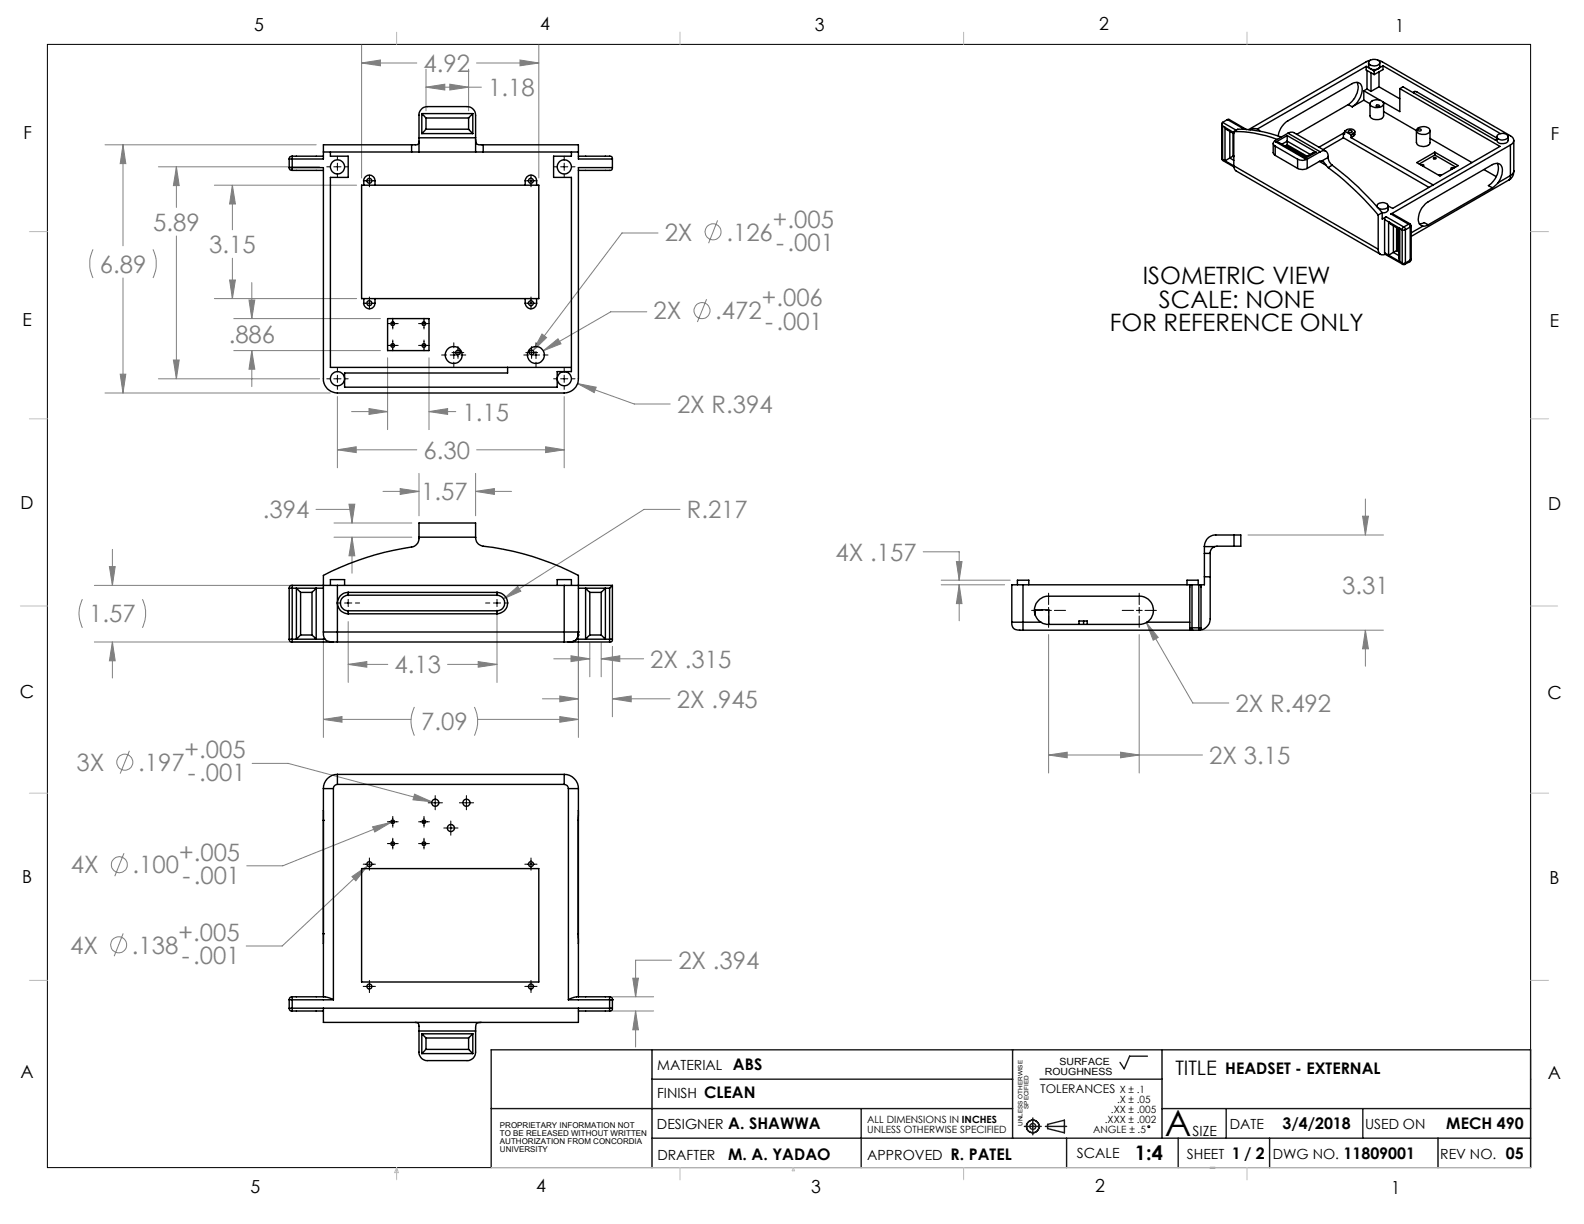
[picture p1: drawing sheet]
<svg xmlns="http://www.w3.org/2000/svg" width="279mm" height="216mm" viewBox="0 0 279 216" stroke-linecap="round" stroke-linejoin="round" font-family="sans-serif">
<g fill="none" stroke="#808080" stroke-width=".18">
<path d="M63.8 11.1l3.3-.5v1zM63.8 7.9v23.5M63.8 11.1h9.7M75.1 15.4l3.4-.5v1zM75.1 12.2v7.3M75.1 15.4h9.8M79.3 14.9l3.4 .5-3.4 .5zM82.7 12.2v7.3M84.1 11.1h10.9M91.7 10.6l3.3 .5-3.3 .5zM95 7.9v23.5M18.5 25.5h37.3"/>
<path d="M21.7 25.5l.5 3.4h-1zM21.7 25.5v17.9M27.9 29.4h28.5M31.1 29.4l.5 3.3h-1zM31.1 29.4v7.2M37.8 32.7h25.1M41 32.7l.5 3.3h-1zM41 32.7v7.8M126.6 38.9l-1.6 4M16.4 44a5.9 5.9 0 0 0 0 5M21.7 49v20.3M27 44a5.9 5.9 0 0 1 0 5"/>
<path d="M31.1 41.6v25.2M37.8 52.7h25.1M40.5 49.4h1l-.5 3.3zM41 45.5v7.2M41.2 56.2h25.9M43.9 52.9h1l-.5 3.3zM44.4 49.8v6.4M95.6 58.9l.8 .6-2.4 2.4zM114.1 55h-6.4l-11.9 6.9M116.1 41.1h-6.4l-15.7 20.8M124.6 52.8l-1.6 4M18.5 69.3h39.7"/>
<path d="M21.2 66h1l-.5 3.3zM27.9 66.8h28.5M30.6 63.5h1l-.5 3.3zM41.2 61.8h25.9M44.4 61.8l.5 3.3h-1zM44.4 61.8v6.4M59.5 79.3l3.3-.5v1zM59.5 70v12.5M59.5 79.3h14M62 72.6h6.4M65.1 72.1l3.3 .5-3.3 .5zM68.4 63.1v12.7"/>
<path d="M75.7 72.6l3.3-.5v1zM75.7 63.1v12.7M75.7 72.6h4.7M84.1 79.3h15.4M95.8 61.9l2.6-2.1 .6 .8zM96.2 78.8l3.3 .5-3.3 .5zM99.5 70v12.5M101.9 67.7l10 3.6h6.3M101.9 67.7l3.3 .6-.4 1zM19.3 99.9h1l-.5 3.4zM19.8 96.9v6.4M55.7 89.9h6.4v2.4"/>
<path d="M58.9 92.3h13.7M58.9 94.8h13.7M61.6 88.9h1l-.5 3.4zM62.1 94.8l.5 3.2h-1zM62.1 94.8v6.3M67.6 86.7h6.3M70.6 86.2l3.3 .5-3.3 .5zM73.9 83.5v7.5M83.9 83.5v7.5M83.9 86.7h6.3M83.9 86.7l3.3-.5v1zM119.9 89.9h-6.3l-24.8 15.7"/>
<path d="M162.8 97.3h6.4v5M168.7 99.1h1l-.5 3.2zM220.1 94.4h23.9M240.3 91.1h1.1l-.6 3.3zM240.8 88v6.4M14.5 105.7a5.6 5.6 0 0 0 0 5M16.7 103.3h39.1M16.7 113.2h41.5M19.8 113.2l.5 3.4h-1zM19.8 113.2v6.4M25.1 105.7a5.9 5.9 0 0 1 0 5M57 112.7v17.4"/>
<path d="M61.4 117.2l3.3-.5v1zM61.4 109.6v10.8M61.4 117.2h7M79 117.2h8.7M84.3 116.7l3.4 .5-3.4 .5zM87.7 107.6v12.8M88.8 105.6l2.5-2.2 .6 .9zM97.7 116.2h6.3M100.7 115.7l3.3 .5-3.3 .5zM102 112.7v17.4M104 113.3v6.1M106 116.2l3.3-.5v1z"/>
<path d="M106 113.3v6.1M106 116.2h7.5M108 114v12.4M166 102.3h12.2M166 103.2h11.2M169.2 103.2l.5 3.3h-1zM169.2 103.2v6.3M185 111.9v24.4M200.9 111.9v24.4M202.2 109.8l2.1 2.6-.9 .5zM202.2 109.8l8.2 14.2h6.3M211.5 111.2h32.5"/>
<path d="M240.8 111.2v6.3M240.8 111.2l.6 3.2h-1.1zM22.8 132.4l-1.6 4.1M44.5 134.7h6.3l25.4 6.7M57 126.9l3.3-.5v1zM57 126.9h15.5M73.1 124.7a5.6 5.6 0 0 0 0 5.1M83.7 124.7a5.9 5.9 0 0 1 0 5.1M84.2 126.9h17.8M95.7 123.3h6.3M98.7 126.4l3.3 .5-3.3 .5zM98.7 122.8l3.3 .5-3.3 .5z"/>
<path d="M108 123.3l3.3-.5v1zM108 123.3h10.2M185 133.2l3.2-.5v1zM185 133.2h27.1M197.7 132.7l3.2 .5-3.2 .5zM21.9 150.5l-1.7 4.1M62.1 154.6l2.7-1.9-2 2.7zM64.8 152.7l-15 14.2h-6.4M65.7 145.8l3.3-.7-2.9 1.7zM69 145.1l-19.1 7.6h-6.4M73.1 140.1l3.1 1.3-3.4-.3zM21.7 164.6l-1.6 4.1"/>
<path d="M108.1 175.8h7.2M108.1 178.3h7.2M111.6 172.5h1l-.5 3.3zM112.1 178.3v6.4M112.1 178.3l.5 3.3h-1zM118.5 169.4h-6.4v6.4"/>
<circle cx="123.8" cy="54.8" r="1.41"/>
<circle cx="125.8" cy="40.9" r="1.4"/>
<circle cx="22" cy="134.5" r="1.41"/>
<circle cx="21.1" cy="152.5" r="1.41"/>
<circle cx="20.9" cy="166.7" r="1.4"/>
</g>
<g fill="none" stroke="#000" stroke-width=".18">
<path d="M8.4 7.8h261.6v198.2h-261.6zM57.6 29.4h.6M58.9 29.4h1.2M59.5 27.6v.6M59.5 28.8v1.3M59.5 30.7v.6M60.8 29.4h.6M64.1 31.9h2.1M65.2 30.8v2.1M92.6 31.9h2.1M93.7 30.8v2.1M97.6 29.4h.6"/>
<path d="M98.9 29.4h1.3M99.5 27.6v.6M99.5 28.8v1.3M99.5 30.7v.6M100.8 29.4h.6M64.1 53.5h2.1M65.2 52.4v2.1M68.3 57.1h1.9M69.3 56.1v1.9M69.3 60v1.9M73.8 57.1h1.9M74.8 56.1v1.9"/>
<path d="M74.8 60v1.9M92.6 53.5h2.1M93.7 52.4v2.1M57.6 66.8h.6M58.9 66.8h1.2M59.5 64.9v.6M59.5 66.2v1.3M59.5 68.1v.6M60.8 66.8h.6M68.3 60.9h1.9M73.8 60.9h1.9M77.9 62.6h.9"/>
<path d="M79.4 62.6h1.3M79.7 62.2h2.1M80 60.5v.8M80 62v1.3M80 63.9v.9M80.8 61.1v2.1M81.3 62.6h.9M92.4 62.6h.9M92.7 62.2h2.1M93.8 61.1v2.1M93.9 62.6h1.3M94.5 60.5v.8"/>
<path d="M94.5 62v1.3M94.5 63.9v.9M95.8 62.6h.9M97.6 66.8h.6M98.9 66.8h1.3M99.5 64.9v.6M99.5 66.2v1.3M99.5 68.1v.6M100.8 66.8h.6M59.4 106.4h.7M60.8 106.4h1.3M61.4 104.4v.7"/>
<path d="M61.4 105.7v1.3M61.4 107.6v.8M62.7 106.4h.7M85.7 106.4h.7M87 106.4h1.3M87.7 104.4v.7M87.7 105.7v1.3M87.7 107.6v.8M88.9 106.4h.8M182 107.7h1.9M184.4 107.7h1.1M185 104.6v2"/>
<path d="M185 107.1v1.1M185 108.7v2M186 107.7h2M197.9 107.7h2.1M200.4 107.7h1.1M200.9 104.6v2M200.9 107.1v1.1M200.9 108.7v2M202 107.7h2M64.1 152.4h2.1M65.2 151.3v2.2M68.3 148.8h1.9"/>
<path d="M68.3 145h1.9M69.3 144v1.9M69.3 147.8v2M73.8 148.8h1.9M73.8 145h1.9M74.8 144v1.9M74.8 147.8v2M75.5 141.6h2.5M76.8 140.3v2.5M78.3 146h2.5M79.5 144.8v2.5M81 141.6h2.5"/>
<path d="M82.3 140.3v2.5M92.6 152.4h2.1M93.7 151.3v2.2M64.1 174h2.1M65.2 172.9v2.2M92.6 174h2.1M93.7 172.9v2.2"/>
<circle cx="202.6" cy="198.7" r=".17"/>
</g>
<g fill="none" stroke="#191924" stroke-width=".25">
<path d="M86.6 195.5h92M115 185.2v20.8M115 190.4h63.6M151.9 195.5v10.5M178.6 185.2v15.6M180.7 198.7h3M182.2 197.2v3M183.4 190.4h21.6M184.4 198.7h3.7M184.8 198.3l2.9-.7v2.2l-2.9-.7zM202.4 186.3h-3.2l-.9 2.2-.7-1.1M205 185.2v15.6"/>
<path d="M205 195.5h65M216.3 195.5v5.3M240.4 195.5v5.3M86.6 206v-20.8h183.4v20.8M115 200.8h155M188.1 200.8v5.2M207.8 200.8v5.2M213.4 206h.9M223.9 200.8v5.2M253.6 200.8v5.2"/>
<circle cx="182.2" cy="198.7" r="1.11"/>
<circle cx="182.2" cy="198.7" r=".51"/>
</g>
<g fill="none" stroke="#c0c0c0" stroke-width=".18">
<path d="M70 5.7v2.1M119.9 5.7v2.1M170 5.7v2.1M220 5.7v2.1M5.2 40.9h3.2M270 40.9h3.2M5.2 73.9h3.2M270 73.9h3.2M3.6 106.9h4.8M270 106.9h4.7M5.2 139.9h3.2M270 139.9h3.2"/>
<path d="M5.2 172.9h3.2M270 172.9h3.2M70 206v2.1M70 206l.3 .8h-.7zM86.6 206h183.4M119.9 206v2.1M139.9 206l.3 .5h-.5zM170 206v2.1M220 206v2.1"/>
</g>
<path d="M19.3 99.9h1l-.5 3.4zM19.8 113.2l.5 3.4h-1zM57 126.9l3.3-.5v1zM98.7 126.4l3.3 .5-3.3 .5zM61.4 117.2l3.3-.5v1zM84.3 116.7l3.4 .5-3.4 .5zM88.8 105.6l3.1-1.3-.6-.9zM70.6 86.2l3.3 .5-3.3 .5zM83.9 86.7l3.3-.5v1zM61.6 88.9h1l-.5 3.4zM62.1 94.8l.5 3.2h-1zM98.7 122.8l3.3 .5-3.3 .5zM108 123.3l3.3-.5v1zM100.7 115.7l3.3 .5-3.3 .5zM106 116.2l3.3-.5v1zM21.7 25.5l.5 3.4h-1zM21.2 66h1l-.5 3.3zM41 32.7l.5 3.3h-1zM40.5 49.4h1l-.5 3.3zM63.8 11.1l3.3-.5v1zM91.7 10.6l3.3 .5-3.3 .5zM43.9 52.9h1l-.5 3.3zM44.4 61.8l.5 3.3h-1zM65.1 72.1l3.3 .5-3.3 .5zM75.7 72.6l3.3-.5v1zM59.5 79.3l3.3-.5v1zM96.2 78.8l3.3 .5-3.3 .5zM31.1 29.4l.5 3.3h-1zM30.6 63.5h1l-.5 3.3zM95.8 61.9l3.2-1.3-.6-.8zM95.6 58.9l-1.6 3 2.4-2.4zM101.9 67.7l2.9 1.6 .4-1zM75.1 15.4l3.4-.5v1zM79.3 14.9l3.4 .5-3.4 .5zM73.1 140.1l-.3 1 3.4 .3zM65.7 145.8l.4 1 2.9-1.7zM62.1 154.6l.7 .8 2-2.7zM111.6 172.5h1l-.5 3.3zM112.1 178.3l.5 3.3h-1zM240.3 91.1h1.1l-.6 3.3zM240.8 111.2l.6 3.2h-1.1zM185 133.2l3.2-.5v1zM197.7 132.7l3.2 .5-3.2 .5zM202.2 109.8l1.2 3.1 .9-.5zM168.7 99.1h1l-.5 3.2zM169.2 103.2l.5 3.3h-1z" fill="#808080"/>
<g fill="none" stroke="#000" stroke-width=".25">
<path d="M237.8 18.5l-9.1 5.2M237.8 18.5l.7 .3M238.5 18.8a3.4 3.4 0 0 0 1.6-3.8 1.08 1.08 0 0 0-1.6-.3l-11.3 6.6a3.7 3.7 0 0 0-1.7 2.7M239.4 14.5a3.4 3.4 0 0 1-1.4 3.8l-.2 .2M240.6 17.7l1.1 .6v2.1a1.43 1.43 0 0 0 2.2 .3l.2-.3v-2.1M240.6 17.7l-2.1 1.1M240.6 16v1.7M240.6 16l2.8 1.7M241 11.7l-19.2 11.1M241 11.7l.7 .4M241 11.7v.6l1.4 .9M241.1 15.7l-.5 .3"/>
<path d="M241.1 15.7l.7 .4M241.1 12.5v3.2M241.4 11v.8l.3 .3M241.6 10.7a1.3 1.3 0 0 1 1.8 .3 1.11 1.11 0 0 1-1.9 .4l-.1-.4zM241.7 12.1a1.5 1.5 0 0 0 1.4 0M241.7 12.1l.7 .4M241.7 10.6l-.5 .2-21 12.1M241.8 12.8v3.3M241.9 17.9a1.5 1.5 0 0 1 2.2 .3 1.36 1.36 0 0 1-2.1 .6l-.3-.4zM242.4 12.5v.7M242.7 18.6a.31 .31 0 0 1 .4-.1 .31 .31 0 0 1 .2 .3 .32 .32 0 0 1-.3 .1 .32 .32 0 0 1-.3-.3zM243 10.6l.6 .2 22.8 13.2a.85 .85 0 0 1 .6 .8 .85 .85 0 0 1-.6 .8"/>
<path d="M243.1 12.1l-.7 .4M243.2 15.3l3.7 2.1M243.2 12.7v2.6M243.2 15.3l-1.4 .8M243.4 11v.8l-.3 .3M243.9 11.6l20.8 12M243.9 11.6l-.8 .5M243.9 11.6v.7l-1.5 .9M244.1 19.7l5.7 3.3v2.2a1.39 1.39 0 0 0 2.1 .4l.3-.3v-2.3M246.9 15.6l17.7 10.2-19 11-.7-.5M246.9 15.6l.6-.3 16.2 9.4 .3-.2M246.9 15.6v4.1l-3-1.7"/>
<path d="M249.3 16.3l.3-.2 .3 .1 14.1 8.1M249.5 16.4h.1M249.6 16.1l-.2 .3M51 28h.5M51 28v1.6M51 29.6h.1M51 29.6l.2 .4 .3 .1M51 29.6h.5M51.5 27.6v.4M51.5 29.6v.5M51.5 29.6h5.5v37.2a2.47 2.47 0 0 0 2.5 2.5h40a2.53 2.53 0 0 0 2.5-2.5v-37.2h6M51.5 27.6l-.3 .1-.2 .3"/>
<path d="M51.5 28v1.6M51.5 27.6h5.5M51.5 30.1h5.5M57 26.8h15.6M58.3 26.8v.8h3.1v3.7h-3.1v33.5h42.5M63.8 32.7h31.2v20h-31.2zM64.2 32.7a1.37 1.37 0 0 1 .6-1.8 1.02 1.02 0 0 1 1.3 1v.8M72.6 26.8h1.3M72.6 25.5h-15.6v2.5h-5.5M72.6 25.5v1.3M73.9 24.3v-4a1.51 1.51 0 0 1 1.5-1.5h7a1.51 1.51 0 0 1 1.5 1.5v4M73.9 24.3v2.5"/>
<path d="M73.9 24.9v.3a.59 .59 0 0 1-.8 .3h-.5M73.9 24.3h10M73.9 26.8h10M74.4 20l.7 .8M74.4 20h9M74.4 20v3.6M74.4 23.6h9M75.1 22.8l-.7 .8M75.1 20.8h7.6M75.1 20.8v2M75.1 22.8h7.6M82.7 22.8l.7 .8"/>
<path d="M82.7 20.8v2M83.4 20l-.7 .8M83.4 20v3.6M83.9 24.3v2.5M83.9 24.6a.87 .87 0 0 0 1.2 .9h.1M83.9 26.8h1.3M85.2 25.5h16.8v2.5h6M85.2 26.8h16.8M85.2 25.5v1.3M92.6 32.7a1.43 1.43 0 0 1 .7-1.8 1.02 1.02 0 0 1 1.4 1v.8M100.8 26.8v.8h-3.2v3.7h3.2v34.2h-2.5v2.8h-37.5v-2.5h28.7v-1M102 27.6h5.7l.2 .1 .1 .3"/>
<path d="M108 29.6l-.1 .3-.2 .2h-5.7M108 28v1.6M215.5 21.8v6.1M215.5 28l.2 .3M215.5 28l.2 .1M215.5 27.9v.1M215.7 21.6l-.2 .2 .2 .4M215.7 28.1v.2M215.7 22.2l.4 .3M215.7 22.2v5.9M215.7 28.1l.4 .3M215.7 21.6l2.4 1.4"/>
<path d="M215.7 28.3l2 1.2M216.1 22.5l.4 .4 1.1 .7M216.1 22.5v5.9M216.1 22.5l1.5 .9M216.1 28.4l1.5 .8M216.5 21.1h.3l3.1 1.8M216.5 21.1l-.8 .5M216.5 21.1l3 1.7M216.9 27.9l-.8 .5M216.9 23.2v4.7M216.9 27.9l.7 .4M217.5 27.6l-.6 .3"/>
<path d="M217.5 23.5v4.1M217.5 27.6h.1M217.6 23.2a20.8 20.8 0 0 1 7.7 1.4M217.6 29.2l.1 .5 .4 .5 25.4 14.7M217.6 23.2l.7-.4a23 23 0 0 1 7.7 1.4M217.6 27.4l-.1 .2M217.6 29.2l25.5 14.8M217.6 23.2v6M220.5 22.9a1.29 1.29 0 0 1 1.7 .2M224.6 25.3v1.6l.3 .5M224.9 25.8l4 2.3M224.9 25.8v1.6"/>
<path d="M224.9 27.4l4 2.3M225.1 25l.6 .2 4.5 2.6M225.1 25l5.1 3M227 23.9v1M227 25.5v.3M227 25.8l3.4 1.9M227 25.8l-.2 .1M227 23.9l-1.9 1.1M227 23.9l5.1 2.9M227 24.9v.6M227 24.9l4.1 2.3M227 25.5l3.5 2.1"/>
<path d="M227 24.9l-.9 .5M227 25.5l-.3 .3M227.2 23.5l-2.3 1.3a.52 .52 0 0 0-.3 .5 .52 .52 0 0 0 .3 .5M227.2 23.5l.4-.2 .6 .1 5.7 3.3M227.2 23.5l5.7 3.3M228.9 28.1a1.8 1.8 0 0 0 1.7 0M228.9 29.7a1.8 1.8 0 0 0 1.7 0M228.9 28.1v1.6M230.2 27.8v.2M230.6 28.1v1.6M232.1 26.8l-.4 .1-1.5 .9M232.1 26.8l-1.9 1.2"/>
<path d="M232.7 28.5l-2.1 1.2M232.7 28.5l1.2 .7M232.9 26.8a.89 .89 0 0 1 1.1-.1 .89 .89 0 0 1 .3 1.1M232.9 26.8l-2.3 1.3M233.2 28.4l-.5 .1M233.2 28.4l.3 .1 .4 .7M233.9 29.2l.4 .4M234.3 29.6a54.2 54.2 0 0 1 8.8 8.3M234.3 27.8a1.74 1.74 0 0 0 .7 1.3M234.3 27.8l-1.1 .6M235 29.1a50.6 50.6 0 0 1 8.8 8.4M235 29.1l-.7 .5"/>
<path d="M237 23.5l-4.3 2.5M237 23.5v.8M237 24.3l15.1 8.8M237 24.3l-3.6 2.1M237.2 23.1a1.35 1.35 0 0 1 1.7-.1v.4l-.2 .1M237.2 23.1v.5l-.2-.1M237.2 23.1l1.1 .7M237.9 23.1a.35 .35 0 0 1 .3-.1 .35 .35 0 0 1 .3 .3 .33 .33 0 0 1-.4 .1 .33 .33 0 0 1-.2-.3zM238.3 24.3l14.5 8.3M238.3 23.8v.5M238.7 24l-.4 .3M238.7 23.5l-.4 .3"/>
<path d="M238.7 23.5v.5M239 23.2v.5l-.3 .3M242.9 36.3v.1M242.9 36.3l-.1 .1M242.9 36.5a.6 .6 0 0 1 .7-.7 .82 .82 0 0 1 1.2 .7 1.4 1.4 0 0 1-1.7 .2M243.1 37.9v6.1M243.8 37.5l-.7 .4M243.8 37.5v1.1l.7-.4M244.2 38.7l.7 .4M244.2 38.7v5.9M244.5 38.2l-.2 .2-.1 .3M244.5 38.2l3.1 1.8"/>
<path d="M244.9 36.3v.7a.85 .85 0 0 1-1.1 .5M244.9 39.1l.5 .5 1.3 .8M244.9 39.1l2 1.2M244.9 39.1v5.9M245.4 37.7h.2l3.1 1.8M245.4 37.7l3.1 1.8M245.8 39.8v4.7M248.5 39.5l.2 .2v.3M248.5 39.5l-.9 .5M248.7 39.5l.2 .4M248.7 39.5h-.2M248.9 39.9v5.9"/>
<path d="M248.9 39.9l-.2 .1M249.9 28.7l3.2-1.9 4.1 2.4-3.2 1.8zM249.9 22.8a1.49 1.49 0 0 1 2.3 .2 1.16 1.16 0 0 1-1.7 .6 .62 .62 0 0 1-.6-.8zM250.1 22.9a.29 .29 0 0 1 .3-.2 .29 .29 0 0 1 .2 .4h-.4zM250.4 39.5l.8-.2 .7 .4M250.6 29.1a.23 .23 0 0 1 .3-.1 .23 .23 0 0 1 .2 .3h-.1M251 39.9l-2.1 1.2M251.9 39.7l-.9 .2M252.2 24.4l7.4 4.3M252.8 27.8a.23 .23 0 0 1 .3-.1 .23 .23 0 0 1 .2 .3h-.3zM253.1 27.3l-2.8 1.6M253.1 27.3l3.7 2.2"/>
<path d="M253.1 26.8v.5M253.8 30.9h.4M256.4 29.7v-.1a.23 .23 0 0 0-.3-.1 .23 .23 0 0 0-.1 .3h.1M261.8 29.9l2.1 1.3M263.2 33.1l-11.3 6.6M264 24.1v.7a1.18 1.18 0 0 0 2 0v-.7M264.1 28.8a3.3 3.3 0 0 1-1.6 3.9l.7 .4M264.2 32.2a2.87 2.87 0 0 0 .5-3.1l-.5-.3-1 .2-11.3 6.6a3.6 3.6 0 0 0-1.6 3.8l.7 .5M264.2 32.2l-1 .9M264.2 23.7a1.22 1.22 0 0 1 1.8 .4 1.16 1.16 0 0 1-2 0zM266.2 31.7l-17.3 10M266.4 31a.96 .96 0 0 0 .6-.9l-.2 .9-.6 .7"/>
<path d="M266.4 31v.5l-.2 .2M266.4 25.6l-21 12.1M266.4 25.6v5.4M266.4 31l-2.2 1.2M267 24.8v5.4M64.2 52.7a1.45 1.45 0 0 0 .4 1.6 .99 .99 0 0 0 1.5-.8v-.8M68.4 56.2h7.3v5.6h-7.3zM92.6 52.7a1.54 1.54 0 0 0 .5 1.6 .99 .99 0 0 0 1.6-.8v-.8M243.1 44a.82 .82 0 0 0 .3 .8 .82 .82 0 0 0 .9 0M244.2 44.6l.1 .2 3.1 1.8M244.2 44.6l.7 .4M244.9 45l2 1.1"/>
<path d="M245.8 44.5l-.9 .5M245.8 44.5l.9 .6M246.3 44.2l-.5 .3M246.3 40.1v4.1M246.3 44.2l.4 .2M246.5 44.1l-.2 .1M246.5 40.3v3.8M246.5 44.1l.2 .1M246.7 40.4v5.2l.2 .5M246.7 43l-.2 .1M246.7 42.3l-.2 .1M246.9 40.3l-.2 .1"/>
<path d="M246.9 40.3l.4 .2M246.9 46.1l.4 .3M246.9 40.3v5.8M247.3 46.4l.1 .2h.5M247.3 40.5h.6M247.3 46.4l.2 .1 .4-.1M247.3 40.5v5.9M247.6 40l-.2 .2-.1 .3M247.6 40l.2 .2 .1 .3M247.9 40.5v5.9M248.7 45.9v.2l-.9 .5 .1-.2M248.7 40l-.8 .5"/>
<path d="M248.7 40v5.9M248.7 45.9l-.8 .5M248.9 45.8l-.2 .3M248.9 45.8l-.2 .1M73.9 94.8v-2.5h10v2.5M73.9 94.8a1.52 1.52 0 0 1-1.3 1.7 49.8 49.8 0 0 0-15.6 5v10M73.9 94.8h10M83.9 94.8a1.48 1.48 0 0 0 1.3 1.5 47.8 47.8 0 0 1 16.8 5.2v10M212.4 97.6v4.1M212.4 96.4v1.2M212.4 97.6h1.1M212.4 96.4h1.8"/>
<path d="M213.5 97.6v4.1M214.2 96.4a1.15 1.15 0 0 0-.7 1.2M217.7 94.4h1.2v1.9h-1.2M217.7 94.4h-3.2a1.99 1.99 0 0 0-2.1 2M217.7 96.3l-3.5 .1M217.7 94.4v1.9M51 112.7h.5M51 103.8h.5M51 112.7l.2 .5h.3M51 103.8v8.9M51.5 103.3h8M51.5 103.3v.5"/>
<path d="M51.5 112.7v.5M51.5 103.3h-.3l-.2 .5M51.5 113.2h7.3M51.5 112.7h5.8M51.5 103.8h5.5M51.5 103.8v8.9M53 104.5l-.7-.7v8.9l.7-.7M53 104.5h2M53 112h2M53 104.5v7.5M55 104.5l.8-.7v8.9l-.8-.7M55 104.5v7.5"/>
<path d="M57 111.5h2.5M57 111.5a1.46 1.46 0 0 0 1.8 1.7M58.3 103.3v-1.1h2.5v1.1M58.8 113.2h.7M59.5 111.5v1.7M59.5 103.3v8.2M59.5 103.3h40M59.5 111.5h40M59.5 113.2h40M61.4 104.5a1.89 1.89 0 0 0-1.9 1.9 1.89 1.89 0 0 0 1.9 1.9M61.4 105a1.38 1.38 0 0 0-1.4 1.4 1.38 1.38 0 0 0 1.4 1.3M61.4 108.3h26.3"/>
<path d="M61.4 104.5h26.3M61.4 107.7h26.3M61.4 104.5v.5M61.4 107.7v.6M61.4 105h26.3M87.7 104.5a1.89 1.89 0 0 1 1.8 1.9 1.89 1.89 0 0 1-1.8 1.9M87.7 105a1.38 1.38 0 0 1 1.3 1.4 1.38 1.38 0 0 1-1.3 1.3M87.7 104.5v.5M87.7 107.7v.6M98.3 103.3v-1.1h2.5v1.1M99.5 111.5v1.7M99.5 103.3h8.5"/>
<path d="M99.5 111.5h2.5M99.5 113.2h.8M99.5 103.3v8.2M100.3 113.2h7.2M100.3 113.2h.1M101.7 112.7a1.68 1.68 0 0 1-1.4 .5M101.7 112.7h5.8M102 112h.1M102 111.5a1.46 1.46 0 0 1-1.7 1.7M102 111.5v.5M102 111.5v.6l-.3 .6M102 103.8h5.5"/>
<path d="M102 111.5h.1M104 104.5l-.7-.7v8.9l.7-.7M104 104.5h2M104 104.5v7.5M104 112h2M106 104.5l.8-.7v8.9l-.8-.7M106 104.5v7.5M107.5 112.7h.5M107.5 112.7v.5M107.5 103.8v8.9M108 103.3l-.5 .5M108 112.7l-.1 .4-.4 .1"/>
<path d="M108 103.3v9.4M178.5 109.7h1.9M178.5 109.7a1.24 1.24 0 0 0 1.6 1.5h.3M179.5 103.2v-.9h2v.9M180.4 103.2h-1.9v6.5M180.4 109.7v1.5M180.4 111.2h31.1M180.4 103.2v6.5M180.4 109.7h3.2M182.6 108.5v-.9h2.4v2.5M183.6 109.7a2.5 2.5 0 0 1-1-2.8 2.5 2.5 0 0 1 2.4-1.7h15.9a2.49 2.49 0 0 1 2.5 1.7 2.49 2.49 0 0 1-1.1 2.8M183.6 109.7l1 .4h16.6l1.1-.4"/>
<path d="M191.1 109.5h-.8v.6M191.1 109.5v.6M191.1 109.5h.7v.6M202.3 109.7h7.6M209.4 103.2v-.9h1.9v.9M209.9 110.7h.4M209.9 110.7v-7.3l.2-.2h.2v7.5M209.9 110.7v.4l.3 .1M210.3 111.2h.1M210.3 110.7v.5M210.3 110.7h1.2M211.5 110.7h.3"/>
<path d="M211.5 110.7v-7.5l.3 .1v.1v7.3M211.5 111.2h.1M211.5 110.7v.5M211.8 110.7v.4l-.3 .1M212.4 101.7v1.5h-32M212.4 101.7h1.1M213.5 101.7v7.4a2.05 2.05 0 0 1-2 2.1M57 139.1h1.8M57 139.1v5.6M58.8 139.1v37.3M59.5 138.4a.72 .72 0 0 0-.7 .7M59.5 136.6v1.8"/>
<path d="M59.5 136.6a2.47 2.47 0 0 0-2.5 2.5M59.5 138.4h40M59.5 136.6h40M99.5 138.4a.72 .72 0 0 1 .8 .7M99.5 136.6v1.8M99.5 136.6a2.53 2.53 0 0 1 2.5 2.5M100.3 139.1h1.7M100.3 139.1v37.3M102 139.1v5.6M57 143v1.7M57 144.7h.1M57 144.7v20"/>
<path d="M63.8 153.2h31.2v20h-31.2zM102 144.7v20M102 144.7h.1M102 143v1.7M51 177.8l.1 .4 .4 .1M51 176.4h.5M51 177.8h.5M51 176.4v1.4M51.5 177.8v.5M51.5 175.8h5.8l1.5 .6M51.5 175.8v.6M51.5 175.8l-.4 .2-.1 .4"/>
<path d="M51.5 176.4v1.4M51.5 176.4h7.3M51.5 177.8h56M51.5 178.3h5.5M57 177.8v2.5h45v-2.5M57 164.7v1.7M57 164.7h.1M57 166.4v9.4M100.3 176.4h7.2M102 164.7v1.7M102 164.7h.1M102 166.4v9.4"/>
<path d="M102 178.3h5.5M107.5 177.8h.5M107.5 177.8v.5M107.5 175.8v.6M107.5 175.8h-5.8l-1.4 .6M107.5 175.8l.3 .1 .2 .4M107.5 176.4h.5M107.5 176.4v1.4M108 176.2v.2M108 176.4h.1M108 177.8l-.2 .5h-.3M108 176.4v1.4"/>
<path d="M73.2 180.3l.4 .1a.68 .68 0 0 1 .3 .8v.7M73.9 181.9v3.7a1.45 1.45 0 0 0 1.5 1.5h7a1.45 1.45 0 0 0 1.5-1.5v-3.7M73.9 181.9h10M74.4 182.4l.7 .7M74.4 182.4v3.4M74.4 185.8h9M74.4 182.4h9M75.1 185.1l-.7 .7M75.1 183.1v2M75.1 185.1h7.6M75.1 183.1h7.6M82.7 185.1l.7 .7"/>
<path d="M82.7 183.1v2M83.4 182.4l-.7 .7M83.4 182.4v3.4M84.9 180.3l-.4 .1a.69 .69 0 0 0-.6 .9v.6"/>
<circle cx="59.5" cy="29.4" r="1.24"/>
<circle cx="65.1" cy="31.9" r=".44"/>
<circle cx="93.6" cy="31.9" r=".44"/>
<circle cx="99.5" cy="29.4" r="1.24"/>
<circle cx="65.1" cy="53.5" r=".44"/>
<circle cx="69.3" cy="57.1" r=".33"/>
<circle cx="74.8" cy="57.1" r=".33"/>
<circle cx="93.6" cy="53.5" r=".44"/>
<circle cx="59.5" cy="66.8" r="1.24"/>
<circle cx="69.3" cy="60.9" r=".33"/>
<circle cx="74.8" cy="60.9" r=".33"/>
<circle cx="80" cy="62.6" r="1.51"/>
<circle cx="80.8" cy="62.2" r=".4"/>
<circle cx="93.8" cy="62.2" r=".41"/>
<circle cx="94.5" cy="62.6" r="1.51"/>
<circle cx="99.5" cy="66.8" r="1.24"/>
<circle cx="65.2" cy="152.4" r=".44"/>
<circle cx="69.3" cy="148.8" r=".32"/>
<circle cx="69.3" cy="145" r=".32"/>
<circle cx="74.8" cy="148.8" r=".32"/>
<circle cx="74.8" cy="145" r=".32"/>
<circle cx="76.8" cy="141.6" r=".62"/>
<circle cx="79.5" cy="146.1" r=".62"/>
<circle cx="82.3" cy="141.6" r=".62"/>
<circle cx="93.7" cy="152.4" r=".44"/>
<circle cx="65.2" cy="174" r=".44"/>
<circle cx="93.7" cy="174" r=".44"/>
</g>
<text font-size="6.3" x="205.5" y="200.4">A</text>
<g font-size="4.2" fill="#808080">
<text x="74.7" y="12.7">4.92</text>
<text x="86.1" y="17">1.18</text>
<text x="27" y="40.7">5.89</text>
<text x="136.3" y="40.2">+.005</text>
<text x="36.9" y="44.6">3.15</text>
<text x="117.2" y="42.4">2X</text>
<text x="128.1" y="42.4">.126</text>
<text x="136.9" y="44.3">-.001</text>
<text x="17.6" y="48.1">6.89</text>
<text x="115.3" y="56.3">2X</text>
<text x="126.2" y="56.3">.472</text>
<text x="134.4" y="54.1">+.006</text>
<text x="135" y="58.2">-.001</text>
<text x="40.3" y="60.5">.886</text>
<text x="81.6" y="74.2">1.15</text>
<text x="119.4" y="72.8">2X R.394</text>
<text x="74.7" y="80.9">6.30</text>
<text x="74.3" y="88.3">1.57</text>
<text x="46.4" y="91.4">.394</text>
<text x="121.1" y="91.4">R.217</text>
<text x="147.4" y="98.9">4X .157</text>
<text x="236.8" y="104.8">3.31</text>
<text x="15.7" y="109.8">1.57</text>
<text x="69.6" y="118.8">4.13</text>
<text x="114.7" y="117.8">2X .315</text>
<text x="119.4" y="124.9">2X .945</text>
<text x="217.9" y="125.6">2X R.492</text>
<text x="74.3" y="128.8">7.09</text>
<text x="13.5" y="136">3X</text>
<text x="24.4" y="136">.197</text>
<text x="32.6" y="133.7">+.005</text>
<text x="33.2" y="137.8">-.001</text>
<text x="213.3" y="134.8">2X 3.15</text>
<text x="12.5" y="154.1">4X</text>
<text x="23.4" y="154.1">.100</text>
<text x="31.6" y="151.8">+.005</text>
<text x="32.2" y="155.9">-.001</text>
<text x="31.5" y="165.9">+.005</text>
<text x="12.4" y="168.2">4X</text>
<text x="23.3" y="168.2">.138</text>
<text x="32.1" y="170">-.001</text>
<text x="119.7" y="171">2X .394</text>
</g>
<g font-size="4.2">
<text x="201.6" y="50.1">ISOMETRIC VIEW</text>
<text x="195.8" y="58.4">FOR REFERENCE ONLY</text>
<text x="204.4" y="54.2">SCALE: NONE</text>
</g>
<g font-size="3.5">
<text x="207.3" y="189.5">TITLE</text>
<text x="200.2" y="204.7">1:4</text>
</g>
<g font-size="3.2">
<text x="44.8" y="5.4">5</text>
<text x="95.3" y="5.3">4</text>
<text x="143.7" y="5.4">3</text>
<text x="193.9" y="5.4">2</text>
<text x="246.1" y="5.7">1</text>
<text x="4.1" y="24.5">F</text>
<text x="273.5" y="24.7">F</text>
<text x="4" y="57.5">E</text>
<text x="273.4" y="57.6">E</text>
<text x="3.6" y="89.8">D</text>
<text x="273.1" y="90">D</text>
<text x="3.5" y="123.1">C</text>
<text x="272.9" y="123.3">C</text>
<text x="3.9" y="155.7">B</text>
<text x="273.3" y="155.9">B</text>
<text x="3.6" y="190.2">A</text>
<text x="273" y="190.3">A</text>
<text x="44.2" y="210.4">5</text>
<text x="94.6" y="210.3">4</text>
<text x="143.1" y="210.4">3</text>
<text x="193.2" y="210.3">2</text>
<text x="245.4" y="210.6">1</text>
</g>
<g font-size="2.8">
<text x="129.3" y="188.7">ABS</text>
<text x="216.1" y="189.5">HEADSET - EXTERNAL</text>
<text x="124.2" y="193.6">CLEAN</text>
<text x="128.5" y="199.2">A. SHAWWA</text>
<text x="226.2" y="199.2">3/4/2018</text>
<text x="255.1" y="199.2">MECH 490</text>
<text x="128.5" y="204.5">M. A. YADAO</text>
<text x="167.7" y="204.5">R. PATEL</text>
<text x="217.3" y="204.4">1 / 2</text>
<text x="237" y="204.4">11809001</text>
<text x="265.6" y="204.4">05</text>
</g>
<g font-size="2.5">
<text x="115.9" y="188.7">MATERIAL</text>
<text x="115.9" y="193.6">FINISH</text>
<text x="115.9" y="199.2">DESIGNER</text>
<text x="210.4" y="200.4">SIZE</text>
<text x="216.9" y="199.2">DATE</text>
<text x="240.8" y="199.2">USED ON</text>
<text x="115.9" y="204.5">DRAFTER</text>
<text x="153" y="204.5">APPROVED</text>
<text x="189.9" y="204.3">SCALE</text>
<text x="209.4" y="204.4">SHEET</text>
<text x="224.5" y="204.4">DWG NO.</text>
<text x="254" y="204.4">REV NO.</text>
</g>
<text font-size="2.1" x="183.6" y="192.8">TOLERANCES</text>
<g font-size="1.8">
<text x="196" y="196.4">.XX ± .005</text>
<text x="197" y="194.6">.X ± .05</text>
<text x="197.5" y="192.8">X ± .1</text>
<text x="153" y="198">ALL DIMENSIONS IN INCHES</text>
<text x="153" y="199.8">UNLESS OTHERWISE SPECIFIED</text>
<text x="192.8" y="199.9">ANGLE ± .5</text>
<text x="194.9" y="198.1">.XXX ± .002</text>
</g>
<g font-size="1.7">
<text x="184.3" y="189.6">ROUGHNESS</text>
<text x="186.9" y="187.9">SURFACE</text>
</g>
<g font-size="1.4">
<text x="88.2" y="199">PROPRIETARY INFORMATION NOT</text>
<text x="88.2" y="200.4">TO BE RELEASED WITHOUT WRITTEN</text>
<text x="88.2" y="201.8">AUTHORIZATION FROM CONCORDIA</text>
<text x="88.2" y="203.3">UNIVERSITY</text>
</g>
<g font-size="1.1">
<text x="181.4" y="195.6" transform="rotate(-90 181.4 195.6)">SPECIFIED</text>
<text x="180.3" y="198.6" transform="rotate(-90 180.3 198.6)">UNLESS OTHERWISE</text>
</g>
</svg>
